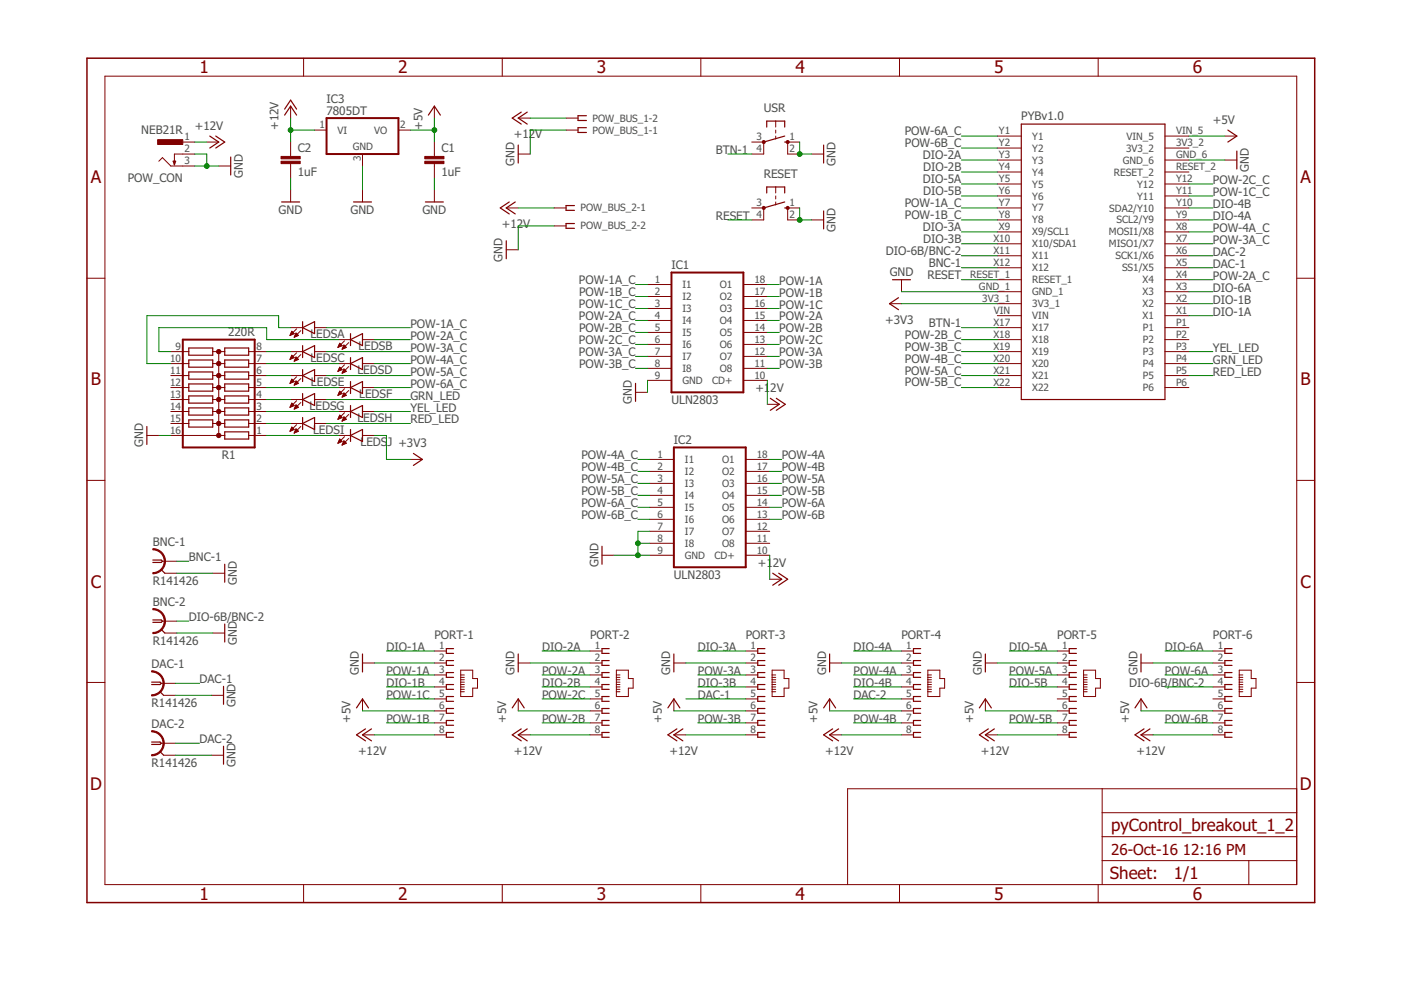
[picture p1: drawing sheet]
<svg xmlns="http://www.w3.org/2000/svg" width="297mm" height="210mm" viewBox="0 0 297 210" stroke-linecap="round" stroke-linejoin="round" font-family="sans-serif">
<g fill="none" stroke="#800000" stroke-width=".25">
<path d="M36.7 34.2h.5l-.2 .7zM44.5 28.9l1.9 1.2-1.9 1.3M45.7 28.9l1.9 1.2-1.9 1.3M48.9 33.3v3.8M60.3 24.4l1.3-1.9 1.3 1.9M60.3 23.1l1.3-1.9 1.3 1.9M90.8 24.4l1.3-1.9 1.3 1.9M109.9 30.8v3.8M110.5 23.8l-1.9 1.2 1.9 1.3M111.8 23.8l-1.9 1.2 1.9 1.3M124.3 27.1h-1.7v1h1.7M124.3 24.5h-1.7v1h1.7"/>
<path d="M162.6 26.9v-1.2h3.8v1.2M166.4 30.1h.6M166.4 28.9l-4.5 1.2M174.6 30.8v3.8M216.5 26.3h30.5v58.4h-30.5zM260.3 27.6l1.9 1.3-1.9 1.2M262.2 32v3.8M59.7 42.8h3.8M75 42.8h3.8M90.2 42.8h3.8M107.3 51.1v3.8M108 42.8l-1.9 1.3 1.9 1.3"/>
<path d="M109.2 42.8l-1.9 1.3 1.9 1.3M121.8 43.6h-1.8v1h1.8M121.8 47.4h-1.8v1h1.8M162.6 40.9v-1.3h3.8v1.3M166.4 44.1h.6M166.4 42.8l-4.5 1.3M174.6 44.7v3.8M189.2 59.3h3.8M40 78.9h5.1v1.5h-5.1zM40 76.3h5.1v1.6h-5.1zM40 73.8h5.1v1.5h-5.1zM47.6 73.8h5.1v1.5h-5.1z"/>
<path d="M47.6 76.3h5.1v1.6h-5.1zM47.6 78.9h5.1v1.5h-5.1zM64.2 69.5l2.5-1.3v2.5zM64.2 68.2v2.5M64.2 73.3v2.5M64.2 78.4v2.5M64.2 74.5l2.5-1.2v2.5zM64.2 79.6l2.5-1.2v2.5zM74.3 72l2.6-1.3v2.6zM74.3 70.7v2.6M74.3 75.8v2.6M74.3 77.1l2.6-1.3v2.6z"/>
<path d="M190.5 63.1l-1.9 1.3 1.9 1.3M31.1 90.4v3.8M40 89h5.1v1.6h-5.1zM40 86.5h5.1v1.5h-5.1zM40 83.9h5.1v1.6h-5.1zM40 81.4h5.1v1.5h-5.1zM47.6 81.4h5.1v1.5h-5.1zM47.6 83.9h5.1v1.6h-5.1zM47.6 86.5h5.1v1.5h-5.1zM47.6 89h5.1v1.6h-5.1zM47.6 91.6h5.1v1.5h-5.1zM64.2 83.4v2.6"/>
<path d="M64.2 88.5v2.6M64.2 84.7l2.5-1.3v2.6zM64.2 89.8l2.5-1.3v2.6zM74.3 80.9v2.5M74.3 86v2.5M74.3 91.1v2.5M74.3 82.2l2.6-1.3v2.5zM74.3 87.2l2.6-1.2v2.5zM74.3 92.3l2.6-1.2v2.5zM87.7 96.1l1.9 1.3-1.9 1.3M134.7 81.3v3.8M163.3 84.5l1.9 1.2-1.9 1.3"/>
<path d="M164.6 84.5l1.9 1.2-1.9 1.3M32.4 118.7h1.8l.2 .3-.2 .3h-1.8M47.6 119.6v3.8M127.6 115.8v3.8M32.4 131.4h1.8l.2 .3-.2 .3h-1.8M34.2 120.8l.7 .7M34.2 133.5l.7 .7M47.6 132.3v3.8M76.9 138.7v3.8M96.2 137.5h-1.6v1h1.6M109.9 138.7v3.8M129.2 137.5h-1.6v1h1.6"/>
<path d="M142.9 138.7v3.8M162.2 137.5h-1.5v1h1.5M163.8 121.5l1.9 1.3-1.9 1.3M165.1 121.5l1.9 1.3-1.9 1.3M175.9 138.7v3.8M195.2 137.5h-1.5v1h1.5M208.9 138.7v3.8M228.2 137.5h-1.5v1h1.5M241.9 138.7v3.8M261.2 137.5h-1.5v1h1.5M32.2 144.6h1.7l.3 .3-.3 .2h-1.7M32.2 157.3h1.7l.3 .3-.3 .2h-1.7"/>
<path d="M33.9 146.7l.8 .7M33.9 159.4l.8 .7M47.4 145.5v3.8M47.4 158.2v3.8M75.6 150.1l1.3-1.9 1.2 1.9M77.5 154.5l-1.9 1.3 1.9 1.3M78.8 154.5l-1.9 1.3 1.9 1.3M96.2 140.1h-1.6v1h1.6M96.2 142.6h-1.6v1h1.6M96.2 145.1h-1.6v1.1h1.6M96.2 147.7h-1.6v1h1.6M96.2 150.2h-1.6v1h1.6"/>
<path d="M96.2 152.8h-1.6v1h1.6M96.2 155.3h-1.6v1h1.6M108.6 150.1l1.3-1.9 1.2 1.9M110.5 154.5l-1.9 1.3 1.9 1.3M111.8 154.5l-1.9 1.3 1.9 1.3M129.2 140.1h-1.6v1h1.6M129.2 142.6h-1.6v1h1.6M129.2 145.1h-1.6v1.1h1.6M129.2 147.7h-1.6v1h1.6M129.2 150.2h-1.6v1h1.6M129.2 152.8h-1.6v1h1.6M129.2 155.3h-1.6v1h1.6"/>
<path d="M141.6 150.1l1.3-1.9 1.2 1.9M143.5 154.5l-1.9 1.3 1.9 1.3M144.8 154.5l-1.9 1.3 1.9 1.3M162.2 140.1h-1.5v1h1.5M162.2 142.6h-1.5v1h1.5M162.2 145.1h-1.5v1.1h1.5M162.2 147.7h-1.5v1h1.5M162.2 150.2h-1.5v1h1.5M162.2 152.8h-1.5v1h1.5M162.2 155.3h-1.5v1h1.5M174.6 150.1l1.3-1.9 1.3 1.9M176.5 154.5l-1.9 1.3 1.9 1.3"/>
<path d="M177.8 154.5l-1.9 1.3 1.9 1.3M195.2 140.1h-1.5v1h1.5M195.2 142.6h-1.5v1h1.5M195.2 145.1h-1.5v1.1h1.5M195.2 147.7h-1.5v1h1.5M195.2 150.2h-1.5v1h1.5M195.2 152.8h-1.5v1h1.5M195.2 155.3h-1.5v1h1.5M207.6 150.1l1.3-1.9 1.3 1.9M209.5 154.5l-1.9 1.3 1.9 1.3M210.8 154.5l-1.9 1.3 1.9 1.3M228.2 140.1h-1.5v1h1.5"/>
<path d="M228.2 142.6h-1.5v1h1.5M228.2 145.1h-1.5v1.1h1.5M228.2 147.7h-1.5v1h1.5M228.2 150.2h-1.5v1h1.5M228.2 152.8h-1.5v1h1.5M228.2 155.3h-1.5v1h1.5M240.6 150.1l1.3-1.9 1.3 1.9M242.5 154.5l-1.9 1.3 1.9 1.3M243.8 154.5l-1.9 1.3 1.9 1.3M261.2 140.1h-1.5v1h1.5M261.2 142.6h-1.5v1h1.5M261.2 145.1h-1.5v1.1h1.5"/>
<path d="M261.2 147.7h-1.5v1h1.5M261.2 150.2h-1.5v1h1.5M261.2 152.8h-1.5v1h1.5M261.2 155.3h-1.5v1h1.5"/>
</g>
<g fill="none" stroke="#800000" stroke-width=".21">
<path d="M22.2 16.2h252.7v171.4h-252.7zM64.4 12.3v3.9M106.5 12.3v3.9M148.6 12.3v3.9M190.7 12.3v3.9M232.8 12.3v3.9M33.7 34.2l.7-.8 1.8 1.8h5.1M38.8 30.1h2.5M41.3 32.7h-4.3v2.2M43.8 30.1h2.6M46.4 35.2h2.5M61.6 22.5v2.5"/>
<path d="M61.6 30.1v3.1M61.6 34.7v3M66.7 27.6h2.5M76.9 32.7v2.5M84.5 27.6h2.5M92.1 22.5v2.5M92.1 30.1v3.1M92.1 34.7v3M109.9 32.7h2.5M109.9 25h2.5M120 25h2.6M120 27.6h2.6"/>
<path d="M159.4 30.1h2.5v2.6h-2.5M164.5 25.7v1.2M164.5 27.6v.6M164.5 28.9v.6M164.5 39.6v1.3M169.5 30.1h-2.5v2.6h2.5M172.1 32.7h2.5M211.5 28.9h5M211.5 33.9h5M211.5 31.4h5M211.5 36.5h5M211.5 39h5"/>
<path d="M247 28.9h5.1M247 33.9h5.1M247 31.4h5.1M247 36.5h5.1M247 39h5.1M259.7 28.9h2.5M259.7 33.9h2.5M18.4 59h3.8M61.6 40.3v2.5M76.9 40.3v2.5M92.1 40.3v2.5M107.3 44.1h2.6"/>
<path d="M107.3 53h2.6M117.5 44.1h2.5M117.5 47.9h2.5M159.4 44.1h2.5v2.5h-2.5M164.5 41.6v.6M164.5 42.8v.7M169.5 44.1h-2.5v2.5h2.5M172.1 46.6h2.5M191.1 59.3v2.5M211.5 46.6h5M211.5 44.1h5M211.5 49.2h5"/>
<path d="M211.5 51.7h5M211.5 54.2h5M211.5 56.8h5M211.5 59.3h5M211.5 41.6h5M247 46.6h5.1M247 44.1h5.1M247 49.2h5.1M247 51.7h5.1M247 54.2h5.1M247 56.8h5.1M247 59.3h5.1"/>
<path d="M247 41.6h5.1M274.9 59h3.8M36.2 74.5h3.8M36.2 77.1h3.8M36.2 79.6h3.8M45.1 74.5h2.5M45.1 77.1h2.5M45.1 79.6h2.5M46.4 74.5v17.8M52.7 74.5h3.8M52.7 77.1h3.8M52.7 79.6h3.8"/>
<path d="M61.5 71.1h.1M61.5 76.1h.2M61.6 71h.3M61.6 76h.3M61.6 69.5h2.6M61.6 70.8h.6M61.6 74.5h2.6M61.6 75.9h.6M61.6 79.6h2.6M61.7 70.7h.6M61.7 75.8h.6M61.7 70.6h.5"/>
<path d="M61.7 75.6h.5M61.8 70.5h.3M61.8 75.5h.3M61.8 70.3h.2M61.8 75.4h.2M61.9 70.2l.5 .5-.9 .4zM61.9 75.3l.5 .5-.9 .4zM62.4 71.4h.1M62.4 76.5h.2M62.5 71.3h.3M62.5 76.4h.4M62.5 71.2h.6"/>
<path d="M62.5 76.3h.6M62.6 71.1h.6M62.6 76.1h.6M62.6 71h.5M62.6 76h.5M62.7 70.8h.3M62.7 75.9h.2M62.7 70.7h.1M62.7 75.8h.1M62.8 70.6l.5 .5-.9 .4zM62.8 75.7l.5 .5-.9 .4zM62.9 69.7l-1.4 1.4"/>
<path d="M62.9 74.8l-1.4 1.4M62.9 79.9l-1.4 1.4M63.8 70.1l-1.4 1.4M63.8 75.2l-1.4 1.4M66.7 69.5h2.5M66.7 74.5h2.5M66.7 79.6h2.5M71.7 73.6h.1M71.7 78.7h.1M71.7 73.5h.4M71.7 78.5h.4M71.8 72h2.5"/>
<path d="M71.8 73.4h.6M71.8 77.1h2.5M71.8 78.4h.6M71.8 73.2h.7M71.8 78.3h.7M71.9 73.1h.5M71.9 78.2h.4M71.9 73h.3M71.9 78.1h.3M72 72.9h.1M72 77.9h.1M72 72.8l.5 .5-.9 .4z"/>
<path d="M72 77.9l.5 .5-.9 .3zM72.6 74h.1M72.6 79h.2M72.6 73.9h.4M72.6 78.9h.4M72.7 73.7h.6M72.7 78.8h.6M72.7 73.6h.7M72.7 78.7h.6M72.8 73.5h.4M72.8 78.5h.4M72.8 73.4h.3"/>
<path d="M72.8 78.4h.3M72.9 73.2h.1M72.9 78.3h.1M72.9 73.2l.5 .5-.9 .3zM72.9 78.2l.5 .5-.9 .4zM73 72.3l-1.4 1.4M73 77.3l-1.4 1.4M73.9 72.6l-1.4 1.4M73.9 77.7l-1.4 1.4M76.9 72h2.5M76.9 77.1h2.5M137.3 60.3h5.1"/>
<path d="M137.3 62.9h5.1M137.3 65.4h5.1M137.3 67.9h5.1M137.3 70.5h5.1M137.3 73h5.1M137.3 75.6h5.1M137.3 78.1h5.1M157.6 60.3h5.1M157.6 62.9h5.1M157.6 65.4h5.1M157.6 67.9h5.1M157.6 70.5h5.1"/>
<path d="M157.6 73h5.1M157.6 75.6h5.1M157.6 78.1h5.1M188.6 64.4h2.5M211.5 69.5h5M211.5 72h5M211.5 74.5h5M211.5 77.1h5M211.5 79.6h5M211.5 64.4h5M211.5 61.8h5M211.5 66.9h5"/>
<path d="M247 69.5h5.1M247 72h5.1M247 74.5h5.1M247 77.1h5.1M247 79.6h5.1M247 64.4h5.1M247 61.8h5.1M247 66.9h5.1M31.1 92.3h2.6M36.2 82.2h3.8M36.2 84.7h3.8M36.2 87.2h3.8"/>
<path d="M36.2 89.8h3.8M36.2 92.3h11.4M45.1 82.2h2.5M45.1 84.7h2.5M45.1 87.2h2.5M45.1 89.8h2.5M52.7 82.2h3.8M52.7 84.7h3.8M52.7 87.2h3.8M52.7 89.8h3.8M52.7 92.3h3.8M61.5 81.2h.2"/>
<path d="M61.5 86.3h.2M61.5 91.3h.2M61.6 81.1h.4M61.6 86.1h.4M61.6 91.2h.4M61.6 84.7h2.6M61.6 89.8h2.6M61.6 81h.7M61.6 86h.7M61.6 91.1h.7M61.7 80.8h.6M61.7 85.9h.6"/>
<path d="M61.7 91h.6M61.7 80.7h.5M61.7 85.8h.5M61.7 90.8h.5M61.8 80.6h.3M61.8 85.7h.3M61.8 90.7h.2M61.8 80.5h.2M61.8 85.5h.1M61.8 90.6h.1M61.9 80.4l.5 .5-.9 .4zM61.9 85.5l.5 .5-.9 .4z"/>
<path d="M61.9 90.6l.5 .5-.9 .3zM62.4 91.8h.1M62.4 81.6h.2M62.4 86.6h.3M62.4 91.7h.3M62.5 81.4h.4M62.5 86.5h.4M62.5 91.6h.4M62.5 81.3h.7M62.5 86.4h.7M62.5 91.4h.7M62.6 81.2h.6"/>
<path d="M62.6 86.3h.6M62.6 91.3h.6M62.6 81.1h.5M62.6 86.1h.5M62.6 91.2h.4M62.7 81h.2M62.7 86h.2M62.7 91.1h.2M62.7 80.8h.1M62.7 85.9h.1M62.7 91h.1M62.8 80.8l.5 .5-.9 .4z"/>
<path d="M62.8 85.9l.5 .5-.9 .3zM62.8 90.9l-.4 .9M62.8 90.9l.5 .5-.9 .4M62.9 85l-1.4 1.4M62.9 90l-1.4 1.4M63.8 80.3l-1.4 1.4M63.8 85.3l-1.4 1.4M63.8 90.4l-1.4 1.4M66.7 84.7h2.5M66.7 89.8h2.5M71.7 83.7h.2M71.7 88.8h.2"/>
<path d="M71.7 93.9h.2M71.7 83.6h.4M71.7 88.7h.5M71.8 93.7h.4M71.8 82.2h2.5M71.8 87.2h2.5M71.8 92.3h2.5M71.8 83.5h.6M71.8 88.6h.7M71.8 93.6h.7M71.8 83.4h.7M71.8 88.4h.7"/>
<path d="M71.9 93.5h.5M71.9 83.2h.4M71.9 88.3h.4M71.9 93.4h.4M71.9 83.1h.3M71.9 88.2h.3M71.9 93.3h.3M72 83h.1M72 88.1h.1M72 93.1h.1M72 82.9l.5 .5-.9 .4zM72 88l.5 .5-.9 .4z"/>
<path d="M72 93.1l.5 .5-.9 .4zM72.5 89.3h.1M72.5 94.3h.1M72.6 84.1h.2M72.6 89.2h.2M72.6 94.2h.3M72.6 84h.5M72.6 89h.5M72.6 94.1h.5M72.7 83.9h.7M72.7 88.9h.7M72.7 94h.7"/>
<path d="M72.7 83.7h.6M72.7 88.8h.6M72.7 93.9h.6M72.8 83.6h.4M72.8 88.7h.4M72.8 93.7h.4M72.8 83.5h.3M72.9 88.6h.2M72.9 93.6h.2M72.9 83.4h.1M72.9 88.4h.1M72.9 93.5h.1"/>
<path d="M72.9 83.3l.5 .5-.9 .4zM72.9 88.4l.5 .5-.9 .4zM73 82.4l-1.4 1.4M73 87.5l-1.4 1.4M73 92.6l-1.4 1.4M73.4 94l-.5-.5-.4 .9M73.4 94l-.9 .4M73.9 82.8l-1.4 1.4M73.9 87.9l-1.4 1.4M73.9 93l-1.4 1.4M76.9 82.2h2.5M76.9 87.2h2.5"/>
<path d="M76.9 92.3h2.5M87 97.4h2.6M134.7 83.2h2.6M137.3 80.6h5.1M137.8 97.4h5.1M137.8 99.9h5.1M157.6 80.6h5.1M158.1 97.4h5.1M158.1 99.9h5.1M162.7 85.7h2.5M211.5 82.2h5M247 82.2h5.1"/>
<path d="M18.4 101.9h3.8M34.4 119h3.1M127.6 117.7h2.6M137.8 102.5h5.1M137.8 105h5.1M137.8 107.6h5.1M137.8 110.1h5.1M137.8 112.6h5.1M137.8 115.2h5.1M137.8 117.7h5.1M158.1 102.5h5.1M158.1 105h5.1"/>
<path d="M158.1 107.6h5.1M158.1 110.1h5.1M158.1 112.6h5.1M158.1 115.2h5.1M158.1 117.7h5.1M274.9 101.9h3.8M34.4 131.7h3.1M34.9 121.5h2.6M34.9 134.2h2.6M45.1 121.5h2.5M45.1 134.2h2.5M92.1 138h2.5"/>
<path d="M125.1 138h2.5M158.1 138h2.6M163.2 122.8h2.5M191.1 138h2.6M224.2 138h2.5M257.2 138h2.5M18.4 144.7h3.8M34.2 144.9h3M34.2 157.6h3M34.7 147.4h2.5M44.9 147.4h2.5M76.9 148.2v2.5"/>
<path d="M76.9 140.6h2.5M76.9 155.8h2.5M92.1 143.1h2.5M92.1 145.6h2.5M92.1 140.6h2.5M92.1 148.2h2.5M92.1 150.7h2.5M92.1 153.3h2.5M92.1 155.8h2.5M97.7 142.1h2.5v1.8h1v2h-1v1.8h-2.5zM97.7 143.1h.7M97.7 143.6h.7"/>
<path d="M97.7 144.1h.7M97.7 144.6h.7M97.7 145.1h.7M97.7 145.6h.7M97.7 146.2h.7M97.7 146.7h.7M109.9 140.6h2.5M109.9 155.8h2.5M109.9 148.2v2.5M125.1 143.1h2.5M125.1 145.6h2.5M125.1 140.6h2.5"/>
<path d="M125.1 148.2h2.5M125.1 150.7h2.5M125.1 153.3h2.5M125.1 155.8h2.5M130.7 142.1h2.5v1.8h1v2h-1v1.8h-2.5zM130.7 143.1h.7M130.7 143.6h.7M130.7 144.1h.7M130.7 144.6h.7M130.7 145.1h.7M130.7 145.6h.7M130.7 146.2h.7"/>
<path d="M130.7 146.7h.7M142.9 140.6h2.5M142.9 155.8h2.5M142.9 148.2v2.5M158.1 143.1h2.6M158.1 145.6h2.6M158.1 140.6h2.6M158.1 148.2h2.6M158.1 150.7h2.6M158.1 153.3h2.6M158.1 155.8h2.6M163.7 142.1h2.5v1.8h1.1v2h-1.1v1.8h-2.5z"/>
<path d="M163.7 143.1h.8M163.7 143.6h.8M163.7 144.1h.8M163.7 144.6h.8M163.7 145.1h.8M163.7 145.6h.8M163.7 146.2h.8M163.7 146.7h.8M175.9 140.6h2.5M175.9 155.8h2.5M175.9 148.2v2.5M191.1 143.1h2.6"/>
<path d="M191.1 145.6h2.6M191.1 140.6h2.6M191.1 148.2h2.6M191.1 150.7h2.6M191.1 153.3h2.6M191.1 155.8h2.6M196.7 142.1h2.6v1.8h1v2h-1v1.8h-2.6zM196.7 143.1h.8M196.7 143.6h.8M196.7 144.1h.8M196.7 144.6h.8M196.7 145.1h.8"/>
<path d="M196.7 145.6h.8M196.7 146.2h.8M196.7 146.7h.8M208.9 140.6h2.6M208.9 155.8h2.6M208.9 148.2v2.5M224.2 143.1h2.5M224.2 145.6h2.5M224.2 140.6h2.5M224.2 148.2h2.5M224.2 150.7h2.5M224.2 153.3h2.5"/>
<path d="M224.2 155.8h2.5M229.7 142.1h2.6v1.8h1v2h-1v1.8h-2.6zM229.7 143.1h.8M229.7 143.6h.8M229.7 144.1h.8M229.7 144.6h.8M229.7 145.1h.8M229.7 145.6h.8M229.7 146.2h.8M229.7 146.7h.8M241.9 140.6h2.6M241.9 155.8h2.6"/>
<path d="M241.9 148.2v2.5M257.2 143.1h2.5M257.2 145.6h2.5M257.2 140.6h2.5M257.2 148.2h2.5M257.2 150.7h2.5M257.2 153.3h2.5M257.2 155.8h2.5M262.7 142.1h2.6v1.8h1v2h-1v1.8h-2.6zM262.7 143.1h.8M262.7 143.6h.8M262.7 144.1h.8"/>
<path d="M262.7 144.6h.8M262.7 145.1h.8M262.7 145.6h.8M262.7 146.2h.8M262.7 146.7h.8M274.9 144.7h3.8M34.7 160.1h2.5M44.9 160.1h2.5M233.7 167.2v20.4M233.7 177.4h41.2M233.7 172.3h41.2M274.9 167.2h-95.2v20.4"/>
<path d="M64.4 187.6v3.8M106.5 187.6v3.8M148.6 187.6v3.8M190.7 187.6v3.8M232.8 187.6v3.8M233.7 182.5h41.2M264.8 182.5v5.1"/>
</g>
<g fill="#800000" stroke="#800000" stroke-width=".21">
<path d="M32.4 116.3a2.67 2.67 0 0 1 2.7 2.7 2.67 2.67 0 0 1-2.7 2.7v-.3a2.41 2.41 0 0 0 2.4-2.4 2.41 2.41 0 0 0-2.4-2.4z" fill-rule="evenodd"/>
<path d="M32.4 129a2.66 2.66 0 0 1 2.7 2.7 2.66 2.66 0 0 1-2.7 2.6v-.2a2.4 2.4 0 0 0 2.4-2.4 2.4 2.4 0 0 0-2.4-2.4z" fill-rule="evenodd"/>
<path d="M32.2 142.2a2.67 2.67 0 0 1 2.6 2.7 2.67 2.67 0 0 1-2.6 2.7v-.3a2.41 2.41 0 0 0 2.4-2.4 2.41 2.41 0 0 0-2.4-2.4z" fill-rule="evenodd"/>
<path d="M32.2 154.9a2.67 2.67 0 0 1 2.6 2.7 2.67 2.67 0 0 1-2.6 2.7v-.3a2.41 2.41 0 0 0 2.4-2.4 2.41 2.41 0 0 0-2.4-2.4z" fill-rule="evenodd"/>
<path d="M46 92.1a.47 .47 0 0 1 .7-.1 .47 .47 0 0 1-.2 .8 .47 .47 0 0 1-.6-.5l.5 .1-.5-.1z" fill-rule="evenodd"/>
<path d="M46 89.6a.47 .47 0 0 1 .7-.1 .47 .47 0 0 1-.2 .7 .47 .47 0 0 1-.6-.4h.5h-.5z" fill-rule="evenodd"/>
<path d="M46 87a.47 .47 0 0 1 .7 0 .47 .47 0 0 1-.2 .7 .47 .47 0 0 1-.6-.5l.5 .1-.5-.1z" fill-rule="evenodd"/>
<path d="M46 84.5a.47 .47 0 0 1 .7-.1 .47 .47 0 0 1-.2 .7 .47 .47 0 0 1-.6-.4h.5h-.5z" fill-rule="evenodd"/>
<path d="M46 81.9a.47 .47 0 0 1 .7 0 .47 .47 0 0 1-.2 .7 .47 .47 0 0 1-.6-.4h.5h-.5z" fill-rule="evenodd"/>
<path d="M46 79.4a.47 .47 0 0 1 .7-.1 .47 .47 0 0 1-.2 .8 .47 .47 0 0 1-.6-.5l.5 .1-.5-.1z" fill-rule="evenodd"/>
<path d="M46 76.9a.47 .47 0 0 1 .7-.1 .47 .47 0 0 1-.2 .7 .47 .47 0 0 1-.6-.4h.5h-.5z" fill-rule="evenodd"/>
<path d="M46 74.3a.47 .47 0 0 1 .7 0 .47 .47 0 0 1-.2 .7 .47 .47 0 0 1-.6-.5l.5 .1-.5-.1z" fill-rule="evenodd"/>
<circle cx="161.9" cy="44.1" r=".33"/>
<circle cx="167" cy="44.1" r=".33"/>
<circle cx="161.9" cy="30.1" r=".33"/>
<circle cx="167" cy="30.1" r=".33"/>
</g>
<g fill="#800000" stroke="#800000" stroke-width=".21">
<path d="M90.1 34.2h4v.5h-4z"/>
<path d="M90.1 33.2h4v.5h-4z"/>
<path d="M59.6 34.2h4v.5h-4z"/>
<path d="M59.6 33.2h4v.5h-4z"/>
<path d="M33.4 29.6h5.4v1h-5.4z"/>
</g>
<path d="M69.2 25h15.3v7.7h-15.3zM142.4 57.8h15.2v25.4h-15.2zM38.8 72h15.2v22.9h-15.2zM142.9 94.9h15.2v25.4h-15.2z" fill="none" stroke="#800000" stroke-width=".42"/>
<path d="M18.4 12.3h260.3v179.1h-260.3z" fill="none" stroke="#800000" stroke-width=".32"/>
<g fill="none" stroke="#008000" stroke-width=".21">
<path d="M41.3 30.1h2.5M41.3 32.7h2.5v2.5M41.3 35.2h5.1M61.6 27.6h5.1M61.6 25v5.1M61.6 37.7v2.6M76.9 35.2v5.1M87 27.6h5.1M92.1 25v5.1M92.1 37.7v2.6M112.4 25h7.6M120 27.6h-7.6v5.1"/>
<path d="M154.3 32.7h5.1M169.5 30.1v2.6h2.6M203.8 33.9h7.7M203.8 36.5h7.7M203.8 28.9h7.7M203.8 39h7.7M203.8 31.4h7.7M252.1 33.9h7.6M252.1 28.9h7.6M252.1 39h5.1M109.9 44.1h7.6M117.5 47.9h-7.6v5.1"/>
<path d="M154.3 46.6h5.1M169.5 44.1v2.5h2.6M203.8 44.1h7.7M203.8 46.6h7.7M203.8 59.3h7.7M203.8 49.2h7.7M203.8 51.7h7.7M203.8 56.8h7.7M203.8 54.2h7.7M203.8 41.6h7.7M252.1 44.1h5.1M252.1 46.6h5.1"/>
<path d="M252.1 59.3h5.1M252.1 49.2h5.1M252.1 51.7h5.1M252.1 56.8h5.1M252.1 54.2h5.1M252.1 41.6h5.1M56.5 79.6h5.1M56.5 77.1h15.3M56.5 74.5h5.1M61.6 69.5h-2.5v-2.6h-28v10.2h5.1M69.2 69.5h17.8M69.2 79.6h17.8"/>
<path d="M69.2 74.5h17.8M71.8 72h-15.3v-2.5h-22.8v5h2.5M79.4 77.1h7.6M79.4 72h7.6M134.7 60.3h2.6M134.7 67.9h2.6M134.7 75.6h2.6M134.7 70.5h2.6M134.7 78.1h2.6M134.7 62.9h2.6M134.7 65.4h2.6M134.7 73h2.6"/>
<path d="M162.7 60.3h2.5M162.7 67.9h2.5M162.7 75.6h2.5M162.7 70.5h2.5M162.7 78.1h2.5M162.7 62.9h2.5M162.7 65.4h2.5M162.7 73h2.5M191.1 61.8h20.4M191.1 64.4h20.4M203.8 69.5h7.7M203.8 79.6h7.7"/>
<path d="M203.8 77.1h7.7M203.8 74.5h7.7M203.8 72h7.7M252.1 61.8h5.1M252.1 66.9h5.1M252.1 64.4h5.1M252.1 79.6h5.1M252.1 77.1h5.1M252.1 74.5h5.1M33.7 92.3h2.5M56.5 92.3h15.3M56.5 82.2h15.3"/>
<path d="M56.5 89.8h5.1M56.5 84.7h5.1M56.5 87.2h15.3M69.2 89.8h17.8M69.2 84.7h17.8M79.4 92.3h2.5v5.1h5.1M79.4 82.2h7.6M79.4 87.2h7.6M135.3 97.4h2.5M135.3 99.9h2.5M137.3 80.6v2.6M162.7 80.6v5.1"/>
<path d="M163.2 97.4h2.5M163.2 99.9h2.5M203.8 82.2h7.7M37.5 119h2.5M130.2 117.7h7.6M135.3 115.2h2.5M135.3 107.6h2.5M135.3 102.5h2.5M135.3 105h2.5M135.3 110.1h2.5M137.8 112.6h-2.5v5.1M163.2 117.7v5.1"/>
<path d="M163.2 107.6h2.5M163.2 102.5h2.5M163.2 105h2.5M163.2 110.1h2.5M37.5 121.5h7.6M37.5 134.2h7.6M37.5 131.7h2.5M81.9 138h10.2M114.9 138h10.2M148 138h10.1M181 138h10.1M214 138h10.2"/>
<path d="M247 138h10.2M37.2 147.4h7.7M37.2 144.9h5.1M37.2 157.6h5.1M76.9 150.7h15.2M79.4 155.8h12.7M79.4 140.6h12.7M81.9 143.1h10.2M81.9 153.3h10.2M81.9 145.6h10.2M81.9 148.2h10.2M109.9 150.7h15.2"/>
<path d="M112.4 155.8h12.7M112.4 140.6h12.7M114.9 143.1h10.2M114.9 153.3h10.2M114.9 145.6h10.2M114.9 148.2h10.2M142.9 150.7h15.2M145.4 155.8h12.7M145.4 140.6h12.7M145.4 148.2h12.7M148 143.1h10.1M148 153.3h10.1"/>
<path d="M148 145.6h10.1M175.9 150.7h15.2M178.4 155.8h12.7M178.4 140.6h12.7M181 143.1h10.1M181 153.3h10.1M181 145.6h10.1M181 148.2h10.1M208.9 150.7h15.3M211.5 155.8h12.7M211.5 140.6h12.7M214 143.1h10.2"/>
<path d="M214 153.3h10.2M214 145.6h10.2M241.9 150.7h15.3M244.5 155.8h12.7M244.5 140.6h12.7M247 143.1h10.2M247 153.3h10.2M247 145.6h10.2M37.2 160.1h7.7"/>
</g>
<g fill="#008000" stroke="#008000" stroke-width=".21">
<circle cx="61.6" cy="27.6" r=".51"/>
<circle cx="169.5" cy="32.7" r=".51"/>
<circle cx="169.5" cy="46.6" r=".51"/>
<circle cx="43.8" cy="35.2" r=".51"/>
<circle cx="135.3" cy="117.7" r=".51"/>
<circle cx="135.3" cy="115.2" r=".51"/>
<circle cx="92.1" cy="27.6" r=".51"/>
</g>
<g font-size="3.7" fill="#800000">
<text x="42.3" y="15.5">1</text>
<text x="84.4" y="15.5">2</text>
<text x="126.5" y="15.5">3</text>
<text x="168.7" y="15.5">4</text>
<text x="210.8" y="15.5">5</text>
<text x="252.9" y="15.5">6</text>
<text x="19.2" y="38.9">A</text>
<text x="275.7" y="38.9">A</text>
<text x="19.3" y="81.7">B</text>
<text x="275.8" y="81.7">B</text>
<text x="19.2" y="124.6">C</text>
<text x="275.7" y="124.6">C</text>
<text x="19.1" y="167.4">D</text>
<text x="275.6" y="167.4">D</text>
<text x="42.3" y="190.7">1</text>
<text x="84.4" y="190.7">2</text>
<text x="126.5" y="190.7">3</text>
<text x="168.7" y="190.7">4</text>
<text x="210.8" y="190.7">5</text>
<text x="252.9" y="190.7">6</text>
</g>
<g font-size="3.6" fill="#800000">
<text x="235.6" y="176.1">pyControl_breakout_1_2</text>
<text x="235.3" y="186.4">Sheet:</text>
<text x="248.9" y="186.3">1/1</text>
</g>
<g font-size="3.2" fill="#800000">
<text x="235.6" y="181.2">26-Oct-16</text>
<text x="250.8" y="181.2">12:16 PM</text>
</g>
<g font-size="2.5" fill="#505050">
<text x="69.2" y="21.9">IC3</text>
<text x="161.9" y="23.8">USR</text>
<text x="30" y="28.3">NEB21R</text>
<text x="41.3" y="27.6">+12V</text>
<text x="59.1" y="27.6" transform="rotate(-90 59.1 27.6)">+12V</text>
<text x="69.2" y="24.4">7805DT</text>
<text x="89.5" y="27.6" transform="rotate(-90 89.5 27.6)">+5V</text>
<text x="108.9" y="29.4">+12V</text>
<text x="191.8" y="28.7">POW-6A_C</text>
<text x="216.5" y="25.5">PYBv1.0</text>
<text x="257.2" y="26.3">+5V</text>
<text x="63.1" y="32.3">C2</text>
<text x="93.6" y="32.3">C1</text>
<text x="109.1" y="35.2" transform="rotate(-90 109.1 35.2)">GND</text>
<text x="151.8" y="32.7">BTN-1</text>
<text x="177.2" y="35.2" transform="rotate(-90 177.2 35.2)">GND</text>
<text x="191.8" y="31.3">POW-6B_C</text>
<text x="195.7" y="33.8">DIO-2A</text>
<text x="27.1" y="38.5">POW_CON</text>
<text x="51.5" y="37.7" transform="rotate(-90 51.5 37.7)">GND</text>
<text x="63.1" y="37.4">1uF</text>
<text x="93.6" y="37.4">1uF</text>
<text x="161.9" y="37.7">RESET</text>
<text x="195.7" y="38.9">DIO-5A</text>
<text x="195.7" y="36.3">DIO-2B</text>
<text x="195.7" y="41.4">DIO-5B</text>
<text x="257.2" y="39">POW-2C_C</text>
<text x="257.2" y="41.5">POW-1C_C</text>
<text x="264.8" y="36.5" transform="rotate(-90 264.8 36.5)">GND</text>
<text x="59.1" y="45.4">GND</text>
<text x="74.3" y="45.4">GND</text>
<text x="89.5" y="45.4">GND</text>
<text x="151.8" y="46.6">RESET</text>
<text x="191.8" y="44">POW-1A_C</text>
<text x="191.8" y="46.5">POW-1B_C</text>
<text x="257.2" y="46.6">DIO-4A</text>
<text x="257.2" y="44.1">DIO-4B</text>
<text x="106.4" y="48.4">+12V</text>
<text x="177.2" y="49.2" transform="rotate(-90 177.2 49.2)">GND</text>
<text x="195.7" y="49">DIO-3A</text>
<text x="195.7" y="51.6">DIO-3B</text>
<text x="257.2" y="49.2">POW-4A_C</text>
<text x="257.2" y="51.7">POW-3A_C</text>
<text x="106.6" y="55.5" transform="rotate(-90 106.6 55.5)">GND</text>
<text x="142.4" y="57">IC1</text>
<text x="187.8" y="54.1">DIO-6B/BNC-2</text>
<text x="188.6" y="58.6">GND</text>
<text x="196.6" y="59.2">RESET</text>
<text x="196.9" y="56.7">BNC-1</text>
<text x="257.2" y="56.8">DAC-1</text>
<text x="257.2" y="54.2">DAC-2</text>
<text x="257.2" y="59.3">POW-2A_C</text>
<text x="122.8" y="60.2">POW-1A_C</text>
<text x="122.8" y="65.3">POW-1C_C</text>
<text x="122.8" y="62.7">POW-1B_C</text>
<text x="165.2" y="60.3">POW-1A</text>
<text x="165.2" y="62.9">POW-1B</text>
<text x="165.2" y="65.4">POW-1C</text>
<text x="257.2" y="64.4">DIO-1B</text>
<text x="257.2" y="61.9">DIO-6A</text>
<text x="48.4" y="71.3">220R</text>
<text x="65.8" y="71.8">LEDSA</text>
<text x="87" y="69.5">POW-1A_C</text>
<text x="122.8" y="67.8">POW-2A_C</text>
<text x="122.8" y="70.4">POW-2B_C</text>
<text x="165.2" y="68">POW-2A</text>
<text x="165.2" y="70.5">POW-2B</text>
<text x="187.7" y="68.7">+3V3</text>
<text x="191.8" y="71.9">POW-2B_C</text>
<text x="197" y="69.3">BTN-1</text>
<text x="257.2" y="66.9">DIO-1A</text>
<text x="65.8" y="76.8">LEDSC</text>
<text x="76" y="74.3">LEDSB</text>
<text x="87" y="77.1">POW-4A_C</text>
<text x="87" y="74.6">POW-3A_C</text>
<text x="87" y="72">POW-2A_C</text>
<text x="122.8" y="72.9">POW-2C_C</text>
<text x="122.8" y="75.4">POW-3A_C</text>
<text x="122.8" y="78">POW-3B_C</text>
<text x="165.2" y="75.6">POW-3A</text>
<text x="165.2" y="73">POW-2C</text>
<text x="191.8" y="74.4">POW-3B_C</text>
<text x="191.8" y="77">POW-4B_C</text>
<text x="257.2" y="77.1">GRN_LED</text>
<text x="257.2" y="74.6">YEL_LED</text>
<text x="65.9" y="81.9">LEDSE</text>
<text x="75.8" y="79.4">LEDSD</text>
<text x="87" y="82.2">POW-6A_C</text>
<text x="87" y="79.6">POW-5A_C</text>
<text x="160.1" y="83.2">+1</text>
<text x="163.3" y="83.2">2V</text>
<text x="165.2" y="78.1">POW-3B</text>
<text x="191.8" y="79.5">POW-5A_C</text>
<text x="191.8" y="81.9">POW-5B_C</text>
<text x="257.2" y="79.6">RED_LED</text>
<text x="65.6" y="87">LEDSG</text>
<text x="75.8" y="89.5">LEDSH</text>
<text x="76.2" y="84.5">LEDSF</text>
<text x="87" y="89.8">RED_LED</text>
<text x="87" y="84.7">GRN_LED</text>
<text x="87" y="87.2">YEL_LED</text>
<text x="134" y="85.7" transform="rotate(-90 134 85.7)">GND</text>
<text x="142.4" y="85.7">ULN2803</text>
<text x="30.4" y="94.8" transform="rotate(-90 30.4 94.8)">GND</text>
<text x="66.4" y="92.1">LEDSI</text>
<text x="76.4" y="94.6">LEDS</text>
<text x="82.2" y="94.6">J +3V3</text>
<text x="142.9" y="94.1">IC2</text>
<text x="47" y="97.4">R1</text>
<text x="123.3" y="97.3">POW-4A_C</text>
<text x="123.3" y="99.8">POW-4B_C</text>
<text x="165.7" y="97.4">POW-4A</text>
<text x="165.7" y="99.9">POW-4B</text>
<text x="123.3" y="107.4">POW-6A_C</text>
<text x="123.3" y="102.4">POW-5A_C</text>
<text x="123.3" y="104.9">POW-5B_C</text>
<text x="165.7" y="102.5">POW-5A</text>
<text x="165.7" y="105">POW-5B</text>
<text x="165.7" y="107.6">POW-6A</text>
<text x="123.3" y="110">POW-6B_C</text>
<text x="165.7" y="110.1">POW-6B</text>
<text x="32.4" y="115.7">BNC-1</text>
<text x="40" y="119">BNC-1</text>
<text x="32.4" y="124.1">R141426</text>
<text x="50.2" y="124.1" transform="rotate(-90 50.2 124.1)">GND</text>
<text x="126.9" y="120.2" transform="rotate(-90 126.9 120.2)">GND</text>
<text x="142.9" y="122.8">ULN2803</text>
<text x="160.7" y="120.3">+1</text>
<text x="163.8" y="120.3">2V</text>
<text x="32.4" y="128.4">BNC-2</text>
<text x="40" y="131.7">DIO-6B/BNC-2</text>
<text x="32.4" y="136.8">R141426</text>
<text x="50.2" y="136.8" transform="rotate(-90 50.2 136.8)">GND</text>
<text x="92.1" y="135.5">PORT-1</text>
<text x="125.1" y="135.5">PORT-2</text>
<text x="158.1" y="135.5">PORT-3</text>
<text x="191.1" y="135.5">PORT-4</text>
<text x="224.1" y="135.5">PORT-5</text>
<text x="257.2" y="135.5">PORT-6</text>
<text x="32.2" y="141.6">DAC-1</text>
<text x="76.1" y="143.1" transform="rotate(-90 76.1 143.1)">GND</text>
<text x="81.9" y="143.1">POW-1A</text>
<text x="81.9" y="138">DIO-1A</text>
<text x="109.1" y="143.1" transform="rotate(-90 109.1 143.1)">GND</text>
<text x="114.9" y="143.1">POW-2A</text>
<text x="114.9" y="138">DIO-2A</text>
<text x="142.1" y="143.1" transform="rotate(-90 142.1 143.1)">GND</text>
<text x="148" y="143.1">POW-3A</text>
<text x="148" y="138">DIO-3A</text>
<text x="175.1" y="143.1" transform="rotate(-90 175.1 143.1)">GND</text>
<text x="181" y="143.1">POW-4A</text>
<text x="181" y="138">DIO-4A</text>
<text x="208.1" y="143.1" transform="rotate(-90 208.1 143.1)">GND</text>
<text x="214" y="138">DIO-5A</text>
<text x="214" y="143.1">POW-5A</text>
<text x="241.2" y="143.1" transform="rotate(-90 241.2 143.1)">GND</text>
<text x="247" y="138">DIO-6A</text>
<text x="247" y="143.1">POW-6A</text>
<text x="32.2" y="150">R141426</text>
<text x="42.3" y="144.9">DAC-1</text>
<text x="49.9" y="150" transform="rotate(-90 49.9 150)">GND</text>
<text x="81.9" y="145.7">DIO-1B</text>
<text x="81.9" y="148.2">POW-1C</text>
<text x="114.9" y="145.7">DIO-2B</text>
<text x="114.9" y="148.2">POW-2C</text>
<text x="148" y="145.7">DIO-3B</text>
<text x="148" y="148.2">DAC-1</text>
<text x="181" y="145.7">DIO-4B</text>
<text x="181" y="148.2">DAC-2</text>
<text x="214" y="145.7">DIO-5B</text>
<text x="239.4" y="145.7">DIO-6B/BNC-2</text>
<text x="32.2" y="154.3">DAC-2</text>
<text x="74.3" y="153.3" transform="rotate(-90 74.3 153.3)">+5V</text>
<text x="81.9" y="153.3">POW-1B</text>
<text x="107.3" y="153.3" transform="rotate(-90 107.3 153.3)">+5V</text>
<text x="114.9" y="153.3">POW-2B</text>
<text x="140.3" y="153.3" transform="rotate(-90 140.3 153.3)">+5V</text>
<text x="148" y="153.3">POW-3B</text>
<text x="173.4" y="153.3" transform="rotate(-90 173.4 153.3)">+5V</text>
<text x="181" y="153.3">POW-4B</text>
<text x="206.4" y="153.3" transform="rotate(-90 206.4 153.3)">+5V</text>
<text x="214" y="153.3">POW-5B</text>
<text x="239.4" y="153.3" transform="rotate(-90 239.4 153.3)">+5V</text>
<text x="247" y="153.3">POW-6B</text>
<text x="42.3" y="157.6">DAC-2</text>
<text x="75.9" y="160.1">+12V</text>
<text x="108.9" y="160.1">+12V</text>
<text x="141.9" y="160.1">+12V</text>
<text x="175" y="160.1">+12V</text>
<text x="208" y="160.1">+12V</text>
<text x="241" y="160.1">+12V</text>
<text x="32.2" y="162.7">R141426</text>
<text x="49.9" y="162.7" transform="rotate(-90 49.9 162.7)">GND</text>
</g>
<g font-size="2.1" fill="#505050">
<text x="39.1" y="29.8">1</text>
<text x="67.7" y="27.2">1</text>
<text x="71.6" y="28.3">VI</text>
<text x="79.4" y="28.3">VO</text>
<text x="84.8" y="27.2">2</text>
<text x="125.6" y="28.3">POW_BUS_1-1</text>
<text x="125.6" y="25.8">POW_BUS_1-2</text>
<text x="160.4" y="29.8">3</text>
<text x="167.4" y="29.8">1</text>
<text x="211.8" y="28.5">Y1</text>
<text x="218.9" y="29.6">Y1</text>
<text x="238.8" y="29.6">VIN_5</text>
<text x="249.3" y="28.5">VIN_5</text>
<text x="39.1" y="34.8">3</text>
<text x="39.1" y="32.3">2</text>
<text x="74.8" y="31.9">GND</text>
<text x="76.5" y="34.2" transform="rotate(-90 76.5 34.2)">3</text>
<text x="160.4" y="32.3">4</text>
<text x="167.4" y="32.3">2</text>
<text x="211.8" y="31">Y2</text>
<text x="211.8" y="33.6">Y3</text>
<text x="218.9" y="32.1">Y2</text>
<text x="218.9" y="34.7">Y3</text>
<text x="238" y="34.7">GND_6</text>
<text x="238.7" y="32.1">3V3_2</text>
<text x="249.3" y="33.6">GND_6</text>
<text x="249.3" y="31">3V3_2</text>
<text x="211.8" y="36.1">Y4</text>
<text x="211.8" y="38.6">Y5</text>
<text x="211.8" y="41.2">Y6</text>
<text x="218.9" y="37.2">Y4</text>
<text x="218.9" y="39.8">Y5</text>
<text x="236.2" y="37.2">RESET_2</text>
<text x="241.1" y="39.8">Y12</text>
<text x="249.3" y="36.1">RESET_2</text>
<text x="249.3" y="38.6">Y12</text>
<text x="249.3" y="41.2">Y11</text>
<text x="123.1" y="44.8">POW_BUS_2-1</text>
<text x="160.4" y="43.7">3</text>
<text x="160.4" y="46.3">4</text>
<text x="167.4" y="43.7">1</text>
<text x="167.4" y="46.3">2</text>
<text x="211.8" y="43.7">Y7</text>
<text x="211.8" y="46.3">Y8</text>
<text x="218.9" y="44.8">Y7</text>
<text x="218.9" y="47.4">Y8</text>
<text x="218.9" y="42.3">Y6</text>
<text x="235.2" y="44.8">SDA2/Y10</text>
<text x="236.7" y="47.4">SCL2/Y9</text>
<text x="241.1" y="42.3">Y11</text>
<text x="249.3" y="46.3">Y9</text>
<text x="249.3" y="43.7">Y10</text>
<text x="123.1" y="48.7">POW_BUS_2-2</text>
<text x="210.6" y="51.3">X10</text>
<text x="210.6" y="53.9">X11</text>
<text x="211.8" y="48.8">X9</text>
<text x="218.9" y="49.9">X9/SCL1</text>
<text x="218.9" y="52.5">X10/SDA1</text>
<text x="235.1" y="52.5">MISO1/X7</text>
<text x="235.1" y="49.9">MOSI1/X8</text>
<text x="249.3" y="51.3">X7</text>
<text x="249.3" y="53.9">X6</text>
<text x="249.3" y="48.8">X8</text>
<text x="138.9" y="60">1</text>
<text x="159.9" y="60">18</text>
<text x="205.7" y="59">RESET_1</text>
<text x="210.6" y="56.4">X12</text>
<text x="218.9" y="55">X11</text>
<text x="218.9" y="57.5">X12</text>
<text x="236.5" y="55">SCK1/X6</text>
<text x="237.9" y="57.5">SS1/X5</text>
<text x="249.3" y="56.4">X5</text>
<text x="249.3" y="59">X4</text>
<text x="138.9" y="62.5">2</text>
<text x="138.9" y="65.1">3</text>
<text x="144.7" y="61.1">I1</text>
<text x="144.7" y="63.6">I2</text>
<text x="152.6" y="61.1">O1</text>
<text x="152.6" y="63.6">O2</text>
<text x="159.9" y="62.5">17</text>
<text x="159.9" y="65.1">16</text>
<text x="207.6" y="61.5">GND_1</text>
<text x="208.3" y="64">3V3_1</text>
<text x="218.9" y="60.1">RESET_1</text>
<text x="218.9" y="62.6">GND_1</text>
<text x="218.9" y="65.2">3V3_1</text>
<text x="242.3" y="60.1">X4</text>
<text x="242.3" y="62.6">X3</text>
<text x="242.3" y="65.2">X2</text>
<text x="249.3" y="61.5">X3</text>
<text x="249.3" y="64">X2</text>
<text x="138.9" y="67.6">4</text>
<text x="138.9" y="70.1">5</text>
<text x="144.7" y="66.2">I3</text>
<text x="144.7" y="68.7">I4</text>
<text x="144.7" y="71.3">I5</text>
<text x="152.6" y="66.2">O3</text>
<text x="152.6" y="68.7">O4</text>
<text x="152.6" y="71.3">O5</text>
<text x="159.9" y="67.6">15</text>
<text x="159.9" y="70.1">14</text>
<text x="210.6" y="69.1">X17</text>
<text x="210.6" y="71.7">X18</text>
<text x="210.7" y="66.6">VIN</text>
<text x="218.9" y="67.7">VIN</text>
<text x="218.9" y="70.2">X17</text>
<text x="242.3" y="67.7">X1</text>
<text x="242.3" y="70.2">P1</text>
<text x="249.3" y="66.6">X1</text>
<text x="249.3" y="69.1">P1</text>
<text x="249.3" y="71.7">P2</text>
<text x="36.1" y="76.7">10</text>
<text x="37.2" y="74.2">9</text>
<text x="54.4" y="76.7">7</text>
<text x="54.4" y="74.2">8</text>
<text x="138.9" y="72.7">6</text>
<text x="138.9" y="75.2">7</text>
<text x="138.9" y="77.8">8</text>
<text x="144.7" y="73.8">I6</text>
<text x="144.7" y="76.3">I7</text>
<text x="152.6" y="73.8">O6</text>
<text x="152.6" y="76.3">O7</text>
<text x="159.9" y="77.8">11</text>
<text x="159.9" y="72.7">13</text>
<text x="159.9" y="75.2">12</text>
<text x="210.6" y="74.2">X19</text>
<text x="210.6" y="76.7">X20</text>
<text x="218.9" y="72.8">X18</text>
<text x="218.9" y="75.3">X19</text>
<text x="218.9" y="77.9">X20</text>
<text x="242.3" y="72.8">P2</text>
<text x="242.3" y="75.3">P3</text>
<text x="242.3" y="77.9">P4</text>
<text x="249.3" y="74.2">P3</text>
<text x="249.3" y="76.7">P4</text>
<text x="36.1" y="79.3">11</text>
<text x="36.1" y="81.8">12</text>
<text x="54.4" y="81.8">5</text>
<text x="54.4" y="79.3">6</text>
<text x="138.9" y="80.3">9</text>
<text x="144.7" y="78.9">I8</text>
<text x="144.7" y="81.4">GND</text>
<text x="151" y="81.4">CD+</text>
<text x="152.6" y="78.9">O8</text>
<text x="159.9" y="80.3">10</text>
<text x="210.6" y="79.3">X21</text>
<text x="210.6" y="81.8">X22</text>
<text x="218.9" y="80.4">X21</text>
<text x="218.9" y="82.9">X22</text>
<text x="242.3" y="80.4">P5</text>
<text x="242.3" y="82.9">P6</text>
<text x="249.3" y="79.3">P5</text>
<text x="249.3" y="81.8">P6</text>
<text x="36.1" y="84.4">13</text>
<text x="36.1" y="86.9">14</text>
<text x="36.1" y="89.4">15</text>
<text x="54.4" y="89.4">2</text>
<text x="54.4" y="86.9">3</text>
<text x="54.4" y="84.4">4</text>
<text x="36.1" y="92">16</text>
<text x="54.4" y="92">1</text>
<text x="139.4" y="97.1">1</text>
<text x="139.4" y="99.6">2</text>
<text x="145.2" y="98.2">I1</text>
<text x="145.2" y="100.7">I2</text>
<text x="153.1" y="98.2">O1</text>
<text x="153.1" y="100.7">O2</text>
<text x="160.5" y="97.1">18</text>
<text x="160.5" y="99.6">17</text>
<text x="139.4" y="102.1">3</text>
<text x="139.4" y="104.7">4</text>
<text x="139.4" y="107.2">5</text>
<text x="145.2" y="103.2">I3</text>
<text x="145.2" y="105.8">I4</text>
<text x="153.1" y="103.2">O3</text>
<text x="153.1" y="105.8">O4</text>
<text x="160.5" y="102.1">16</text>
<text x="160.5" y="104.7">15</text>
<text x="160.5" y="107.2">14</text>
<text x="139.4" y="109.7">6</text>
<text x="139.4" y="112.3">7</text>
<text x="145.2" y="108.3">I5</text>
<text x="145.2" y="110.9">I6</text>
<text x="145.2" y="113.4">I7</text>
<text x="153.1" y="108.3">O5</text>
<text x="153.1" y="110.9">O6</text>
<text x="153.1" y="113.4">O7</text>
<text x="160.5" y="109.7">13</text>
<text x="160.5" y="112.3">12</text>
<text x="139.4" y="114.8">8</text>
<text x="139.4" y="117.4">9</text>
<text x="145.2" y="115.9">I8</text>
<text x="145.2" y="118.5">GND</text>
<text x="151.5" y="118.5">CD+</text>
<text x="153.1" y="115.9">O8</text>
<text x="160.5" y="114.8">11</text>
<text x="160.5" y="117.4">10</text>
<text x="93.1" y="137.7">1</text>
<text x="126.1" y="137.7">1</text>
<text x="159.1" y="137.7">1</text>
<text x="192.2" y="137.7">1</text>
<text x="225.2" y="137.7">1</text>
<text x="258.2" y="137.7">1</text>
<text x="93.1" y="140.2">2</text>
<text x="93.1" y="142.8">3</text>
<text x="126.1" y="140.2">2</text>
<text x="126.1" y="142.8">3</text>
<text x="159.1" y="140.2">2</text>
<text x="159.1" y="142.8">3</text>
<text x="192.2" y="140.2">2</text>
<text x="192.2" y="142.8">3</text>
<text x="225.2" y="140.2">2</text>
<text x="225.2" y="142.8">3</text>
<text x="258.2" y="140.2">2</text>
<text x="258.2" y="142.8">3</text>
<text x="93.1" y="145.3">4</text>
<text x="93.1" y="147.8">5</text>
<text x="126.1" y="145.3">4</text>
<text x="126.1" y="147.8">5</text>
<text x="159.1" y="145.3">4</text>
<text x="159.1" y="147.8">5</text>
<text x="192.2" y="145.3">4</text>
<text x="192.2" y="147.8">5</text>
<text x="225.2" y="145.3">4</text>
<text x="225.2" y="147.8">5</text>
<text x="258.2" y="145.3">4</text>
<text x="258.2" y="147.8">5</text>
<text x="93.1" y="150.4">6</text>
<text x="93.1" y="152.9">7</text>
<text x="93.1" y="155.5">8</text>
<text x="126.1" y="150.4">6</text>
<text x="126.1" y="152.9">7</text>
<text x="126.1" y="155.5">8</text>
<text x="159.1" y="150.4">6</text>
<text x="159.1" y="152.9">7</text>
<text x="159.1" y="155.5">8</text>
<text x="192.2" y="150.4">6</text>
<text x="192.2" y="152.9">7</text>
<text x="192.2" y="155.5">8</text>
<text x="225.2" y="150.4">6</text>
<text x="225.2" y="152.9">7</text>
<text x="225.2" y="155.5">8</text>
<text x="258.2" y="150.4">6</text>
<text x="258.2" y="152.9">7</text>
<text x="258.2" y="155.5">8</text>
</g>
</svg>
